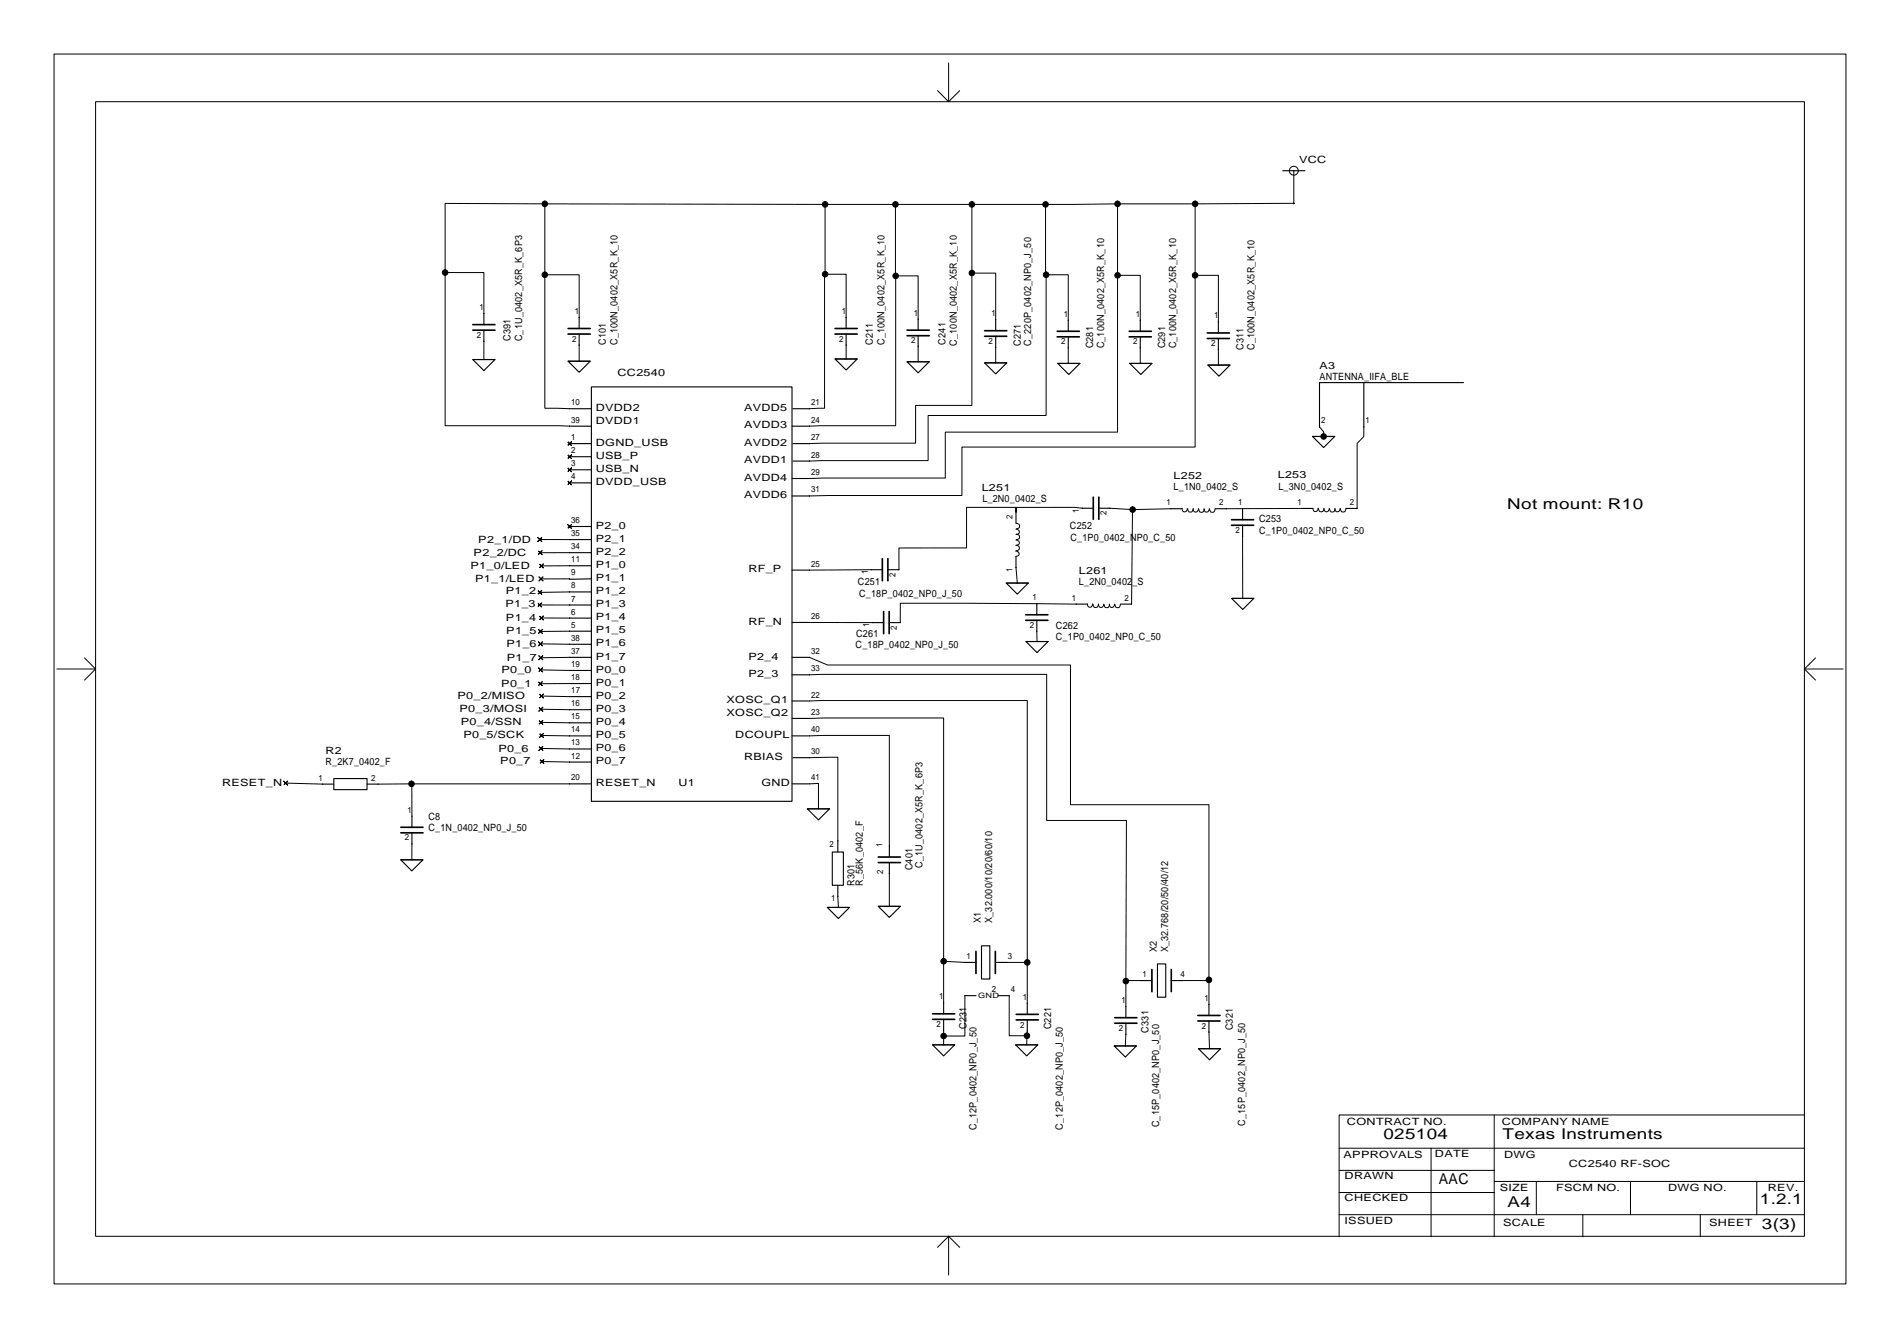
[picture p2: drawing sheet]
<svg xmlns="http://www.w3.org/2000/svg" width="436mm" height="307mm" viewBox="0 0 436 307" stroke-linecap="round" stroke-linejoin="round" font-family="sans-serif">
<g fill="none" stroke="#000" stroke-width=".23">
<path d="M12.4 12.4h410.8v281.9h-410.8zM217.5 14.4v8.9M21.9 23.3h391.8v260.1h-391.8zM215 20.8l2.5 2.5M220 20.8l-2.5 2.5M296.6 39.1v7.7l.2-.2-22.8 .1M124.9 46.7l-22.8-.1v15.9M124.9 46.7v16.3M124.9 46.7l64.3 .2M189.2 46.9h50.5M189.2 46.9v16M205.3 46.9l.1 16.3"/>
<path d="M222.8 46.9v15.7M239.7 46.9v16.1h.1M256.2 46.7l-16.5 .2M256.2 46.7h17.8M256.2 46.7v16.4M274 46.7v16.4M102.1 62.5v35.1l28.5 .1M102.1 62.5h8.8v9.4M110.9 78.2v4.2M124.9 63v30.6l5.7 .1M124.9 63h7.9v9.8M132.8 79.1v3.7"/>
<path d="M189.2 62.9h-.2v30.7l-3.4 .1M189.2 62.9h4.8v9.9M194 79.1v3.2M205.4 63.2v34.4l-19.8 .1M205.4 63.2h5.1v9.9M210.5 79.5v3.4M222.8 62.6v30.3h-12.9v8.7l-24.3 .1M222.8 62.6h5.5v10.7M228.3 79.6v3.6M239.8 63v32.2h-27v10.4l-27.2 .1M239.8 63h5.1v10.4M244.9 79.8v3.5h.2"/>
<path d="M256.2 63.1v36h-39.5v10.5l-31.1 .1M256.2 63.1h5.2v10.3M261.4 79.8v3.5h.2M274 63.1v39.4h-53.5v11.1l-34.9 .1M274 63.1h5.3v10.7M279.3 80.1v3.6h.2M302.5 97.9l1 1.1v1.1M312.7 97.9v2.2l-1.5 1.6v14.9M130.1 101.2l.5 .5 .4-.5-.4 .5 .4 .4-.4-.4-.5 .4 .5-.4zM130.1 104.2l.5 .5 .4-.5-.4 .5 .4 .4-.4-.4-.5 .4 .5-.4zM130.1 107.2l.5 .5 .4-.5-.4 .5 .4 .4-.4-.4-.5 .4 .5-.4zM130.1 110.2l.5 .5 .4-.5-.4 .5 .4 .4-.4-.4-.5 .4 .5-.4z"/>
<path d="M233 120l.7 .2a.63 .63 0 0 1 0 .8 .63 .63 0 0 1-.7 .2M248.1 116.5l-1.7-.2h-13.4l-.1 1.1v-1.1h-11.3v9.3h-15.5v5M254.5 116.5l5.2 .3M259.7 116.8v-.1l-.3 21.8M268.5 116.6l-8.8 .2M271.1 116.6v.2a.56 .56 0 0 0 .3 .5 .56 .56 0 0 0 .6-.1l.2-.6M272.3 116.6v.2a.6 .6 0 0 0 .4 .6 .6 .6 0 0 0 .6-.1l.2-.7M273.6 116.6v.2a.56 .56 0 0 0 .3 .6 .56 .56 0 0 0 .6-.1l.3-.7M274.9 116.7v.2a.6 .6 0 0 0 .3 .5 .6 .6 0 0 0 .7-.1l.2-.6M276.1 116.6v.2a.56 .56 0 0 0 .3 .6 .56 .56 0 0 0 .6-.1l.2-.7M277.4 116.7v.2a.6 .6 0 0 0 .3 .5 .6 .6 0 0 0 .7-.1l.2-.6M298.5 116.6h-17.3"/>
<path d="M301 116.5v.2a.56 .56 0 0 0 .4 .5 .56 .56 0 0 0 .6 0l.2-.7M302.3 116.6v.2a.6 .6 0 0 0 .4 .5 .6 .6 0 0 0 .6-.1l.2-.6M303.5 100.1h.1M303.6 116.6v.2a.56 .56 0 0 0 .3 .5 .56 .56 0 0 0 .6-.1l.3-.6M304.9 116.6v.2a.6 .6 0 0 0 .3 .6 .6 .6 0 0 0 .7-.1l.2-.7M306.1 116.6v.2a.56 .56 0 0 0 .3 .5 .56 .56 0 0 0 .6-.1l.2-.6M307.3 116.6v.2a.6 .6 0 0 0 .4 .6 .6 .6 0 0 0 .7-.1l.2-.7M123.3 135.4l.5 .4 .4-.4-.4 .4 .4 .5-.4-.5-.5 .5 .5-.5zM123.3 138.2l.5 .5 .4-.5-.4 .5 .4 .4-.4-.4-.5 .4 .5-.4zM123.3 123.2l.5 .5 .4-.5-.4 .5 .4 .4-.4-.4-.5 .4 .5-.4zM123.4 126.3l.4 .4 .5-.4-.5 .4 .5 .5-.5-.5-.4 .5 .4-.5zM123.6 132.3l.4 .4 .5-.4-.5 .4 .5 .5-.5-.5-.4 .5 .4-.5z"/>
<path d="M123.7 129.3l.4 .4 .5-.4-.5 .4 .5 .5-.5-.5-.4 .5 .4-.5zM123.8 123.7h6.8M123.8 138.7h6.8M130.1 120.2l.5 .5 .4-.5-.4 .5 .4 .4-.4-.4-.5 .4 .5-.4zM130.6 126.7h-6.8M130.6 129.7h-6.5M130.6 132.7h-6.6M130.6 135.7l-6.8 .1M199.8 130.6l-14.2 .1M232.9 126.3l.7 .3a.59 .59 0 0 1 0 .7 .59 .59 0 0 1-.7 .2M232.9 123.8l.7 .3a.59 .59 0 0 1 0 .7 .59 .59 0 0 1-.7 .2M232.9 121.3l.7 .3a.59 .59 0 0 1 0 .7 .59 .59 0 0 1-.7 .2"/>
<path d="M232.9 125l.7 .2a.63 .63 0 0 1 .1 .8 .63 .63 0 0 1-.8 .2M232.9 130.1l.3 3.6M233 122.5l.7 .2a.63 .63 0 0 1 0 .7 .63 .63 0 0 1-.7 .3M246.7 138.5l-40.3-.2v4.4M249.3 138.4v.2a.56 .56 0 0 0 .3 .6 .56 .56 0 0 0 .7-.1l.2-.7M250.6 138.5v.2a.6 .6 0 0 0 .4 .6 .6 .6 0 0 0 .6-.2l.2-.6M251.9 138.5v.2a.56 .56 0 0 0 .3 .5 .56 .56 0 0 0 .6-.1l.2-.6M253.1 138.5v.2a.6 .6 0 0 0 .4 .6 .6 .6 0 0 0 .7-.1l.2-.7M254.4 138.5v.2a.56 .56 0 0 0 .3 .5 .56 .56 0 0 0 .6-.1l.2-.6M255.6 138.5v.2a.6 .6 0 0 0 .4 .6 .6 .6 0 0 0 .7-.1l.2-.7M284.9 123v14.2M13 153.4h8.9"/>
<path d="M19.4 150.8l2.5 2.6M21.9 153.4l-2.5 2.5M123.4 156.3l.5 .4 .4-.4-.4 .4 .4 .5-.4-.5-.5 .5 .5-.5zM123.4 147.1l.5 .5 .4-.5-.4 .5 .4 .4-.4-.4-.5 .4 .5-.4zM123.5 144.3l.4 .5 .5-.5-.5 .5 .5 .4-.5-.4-.4 .4 .4-.4zM123.5 153.1l.4 .5 .5-.5-.5 .5 .5 .4-.5-.4-.4 .4 .4-.4zM123.5 150.3l.5 .5 .4-.5-.4 .5 .4 .4-.4-.4-.5 .4 .5-.4zM123.7 141.2l.4 .5 .5-.5-.5 .5 .5 .4-.5-.4-.4 .4 .4-.4zM123.7 159.1l.4 .5 .5-.5-.5 .5 .5 .4-.5-.4-.4 .4 .4-.4zM123.9 147.6l6.7 .1M123.9 153.6l6.7 .1M124.1 141.7h6.5"/>
<path d="M124.1 159.6l6.5 .1M130.6 150.7l-6.6 .1M130.6 156.7h-6.7M130.6 144.7l-6.7 .1M185.6 154.7l54.4-.1v33.5h18.3l-.2 36.8M185.6 150.7l4.1 1.7h55.7v32.1h31.8v40.1M185.6 142.7h14.5M237.7 144.7l.1 2.4M413.7 153.4l2.6 2.5M413.7 153.4h8.9M416.3 150.8l-2.6 2.6M65.1 179.1l.4 .4 .5-.4-.5 .4 .5 .5-.5-.5-.4 .5 .4-.5z"/>
<path d="M65.5 179.5l8.5 .3M94.3 179.7l.1 7.4M94.3 179.7l-7.6 .1M94.3 179.7h36.3M123.6 162.1l.4 .5 .4-.5-.4 .5 .4 .4-.4-.4-.4 .4 .4-.4zM123.6 165.2l.4 .4 .4-.4-.4 .4 .4 .5-.4-.5-.4 .5 .4-.5zM123.6 171.1l.4 .5 .4-.5-.4 .5 .4 .4-.4-.4-.4 .4 .4-.4zM123.7 168.2l.5 .4 .4-.4-.4 .4 .4 .5-.4-.5-.5 .5 .5-.5zM123.8 174.1l.4 .5 .5-.5-.5 .5 .5 .4-.5-.4-.4 .4 .4-.4zM124 162.6l6.6 .1M124 165.6l6.6 .1M124 171.6l6.6 .1"/>
<path d="M124.2 168.6l6.4 .1M124.2 174.6l6.4 .1M185.6 179.7l2.1-.1v5.8M185.6 173.7l6.5-.1v19.2M185.6 168.7l18.3-.1v25.3M185.6 164.7l30.8-.1v55.8M185.6 160.7l49.9-.1v60M94.4 193.5v3.6M192.1 205.5l.1 2.5M203.9 200.3v7.5M216.4 220.4l4.8 .2M216.4 220.4v9.5"/>
<path d="M216.4 236.2v3.3M221.2 228.2v9.3h-4.8M230.8 220.6h4.7M231.4 228.2v9.2h4.1M235.5 237.4l-.1 2.1M235.5 236.3v1.1M235.5 220.6v9.4M258.1 237.1l-.1 2.7M258.1 224.9v5.9M261.6 224.8h-3.8v-.3h.3v.4M277.2 224.6v.2h-6.1M277.2 236.6l.1 3.8"/>
<path d="M277.2 224.6v5.6M342.6 255.6v27.9M413.7 255.6h-106.7v27.9M307 273.4h35.6M307 268.3h35.6M307 278.5h106.7M307 263.2h106.7M328.1 263.2v20.3M342.6 270.8h71.1M352.2 270.8v7.7M362.9 278.5v5M373.8 270.8v7.7"/>
<path d="M389.8 278.5v5M402.8 270.8v7.7M217.5 283.4v8.9M217.5 283.4l-2.5 2.6M217.5 283.4l2.5 2.6"/>
<circle cx="296.6" cy="39.1" r="1.02"/>
</g>
<g fill="#000" stroke="#000" stroke-width=".23">
<circle cx="296.6" cy="39.1" r=".01"/>
<circle cx="124.9" cy="46.7" r=".64"/>
<circle cx="189.2" cy="46.9" r=".64"/>
<circle cx="205.3" cy="46.9" r=".64"/>
<circle cx="222.8" cy="46.9" r=".64"/>
<circle cx="239.7" cy="46.9" r=".64"/>
<circle cx="256.2" cy="46.7" r=".64"/>
<circle cx="274" cy="46.7" r=".64"/>
<circle cx="102.1" cy="62.5" r=".64"/>
<circle cx="110.9" cy="78.2" r=".01"/>
<circle cx="110.9" cy="71.9" r=".01"/>
<circle cx="124.9" cy="63" r=".64"/>
<circle cx="132.8" cy="72.8" r=".01"/>
<circle cx="132.8" cy="79.1" r=".01"/>
<circle cx="189.2" cy="62.9" r=".64"/>
<circle cx="194" cy="79.1" r=".01"/>
<circle cx="194" cy="72.8" r=".01"/>
<circle cx="205.4" cy="63.2" r=".64"/>
<circle cx="210.5" cy="73.1" r=".01"/>
<circle cx="210.5" cy="79.5" r=".01"/>
<circle cx="222.8" cy="62.6" r=".64"/>
<circle cx="228.3" cy="79.6" r=".01"/>
<circle cx="228.3" cy="73.3" r=".01"/>
<circle cx="239.8" cy="63" r=".64"/>
<circle cx="244.9" cy="73.4" r=".01"/>
<circle cx="244.9" cy="79.8" r=".01"/>
<circle cx="256.2" cy="63.1" r=".64"/>
<circle cx="261.4" cy="79.8" r=".01"/>
<circle cx="261.4" cy="73.4" r=".01"/>
<circle cx="274" cy="63.1" r=".64"/>
<circle cx="279.3" cy="73.8" r=".01"/>
<circle cx="110.9" cy="82.4" r=".01"/>
<circle cx="130.6" cy="97.7" r=".01"/>
<circle cx="130.6" cy="93.7" r=".01"/>
<circle cx="132.8" cy="82.8" r=".01"/>
<circle cx="185.6" cy="97.7" r=".01"/>
<circle cx="185.6" cy="93.7" r=".01"/>
<circle cx="194" cy="82.3" r=".01"/>
<circle cx="210.5" cy="82.9" r=".01"/>
<circle cx="228.3" cy="83.2" r=".01"/>
<circle cx="245.1" cy="83.3" r=".01"/>
<circle cx="261.6" cy="83.3" r=".01"/>
<circle cx="279.3" cy="80.1" r=".01"/>
<circle cx="279.5" cy="83.7" r=".01"/>
<circle cx="302.5" cy="97.9" r=".01"/>
<circle cx="312.7" cy="97.9" r=".01"/>
<circle cx="185.6" cy="113.7" r=".01"/>
<circle cx="185.6" cy="101.7" r=".01"/>
<circle cx="185.6" cy="109.7" r=".01"/>
<circle cx="185.6" cy="105.7" r=".01"/>
<circle cx="232.9" cy="117.4" r=".01"/>
<circle cx="248.1" cy="116.5" r=".01"/>
<circle cx="254.5" cy="116.5" r=".01"/>
<circle cx="259.7" cy="116.8" r=".64"/>
<circle cx="268.5" cy="116.6" r=".01"/>
<circle cx="281.2" cy="116.6" r=".01"/>
<circle cx="284.9" cy="116.6" r=".01"/>
<circle cx="298.5" cy="116.6" r=".01"/>
<circle cx="303.5" cy="100.1" r=".01"/>
<circle cx="303.5" cy="100.1" r=".64"/>
<circle cx="311.2" cy="116.6" r=".01"/>
<circle cx="130.6" cy="132.7" r=".01"/>
<circle cx="130.6" cy="123.7" r=".01"/>
<circle cx="130.6" cy="126.7" r=".01"/>
<circle cx="130.6" cy="129.7" r=".01"/>
<circle cx="130.6" cy="135.7" r=".01"/>
<circle cx="130.6" cy="138.7" r=".01"/>
<circle cx="185.6" cy="130.7" r=".01"/>
<circle cx="199.8" cy="130.6" r=".01"/>
<circle cx="206.1" cy="130.6" r=".01"/>
<circle cx="232.9" cy="130.1" r=".01"/>
<circle cx="233.2" cy="133.7" r=".01"/>
<circle cx="237.7" cy="138.4" r=".01"/>
<circle cx="246.7" cy="138.5" r=".01"/>
<circle cx="259.4" cy="138.5" r=".01"/>
<circle cx="284.9" cy="123" r=".01"/>
<circle cx="284.9" cy="137.2" r=".01"/>
<circle cx="130.6" cy="141.7" r=".01"/>
<circle cx="130.6" cy="150.7" r=".01"/>
<circle cx="130.6" cy="147.7" r=".01"/>
<circle cx="130.6" cy="156.7" r=".01"/>
<circle cx="130.6" cy="159.7" r=".01"/>
<circle cx="130.6" cy="144.7" r=".01"/>
<circle cx="130.6" cy="153.7" r=".01"/>
<circle cx="185.6" cy="142.7" r=".01"/>
<circle cx="185.6" cy="154.7" r=".01"/>
<circle cx="185.6" cy="150.7" r=".01"/>
<circle cx="200.1" cy="142.7" r=".01"/>
<circle cx="206.4" cy="142.7" r=".01"/>
<circle cx="237.7" cy="144.7" r=".01"/>
<circle cx="237.8" cy="147.1" r=".01"/>
<circle cx="74" cy="179.8" r=".01"/>
<circle cx="86.7" cy="179.8" r=".01"/>
<circle cx="94.3" cy="179.7" r=".64"/>
<circle cx="130.6" cy="174.7" r=".01"/>
<circle cx="130.6" cy="171.7" r=".01"/>
<circle cx="130.6" cy="165.7" r=".01"/>
<circle cx="130.6" cy="179.7" r=".01"/>
<circle cx="130.6" cy="168.7" r=".01"/>
<circle cx="130.6" cy="162.7" r=".01"/>
<circle cx="185.6" cy="164.7" r=".01"/>
<circle cx="185.6" cy="173.7" r=".01"/>
<circle cx="185.6" cy="160.7" r=".01"/>
<circle cx="185.6" cy="179.7" r=".01"/>
<circle cx="185.6" cy="168.7" r=".01"/>
<circle cx="94.4" cy="197.1" r=".01"/>
<circle cx="94.4" cy="187.1" r=".01"/>
<circle cx="94.4" cy="193.5" r=".01"/>
<circle cx="187.7" cy="185.4" r=".01"/>
<circle cx="192.1" cy="192.8" r=".01"/>
<circle cx="203.9" cy="193.9" r=".01"/>
<circle cx="192.1" cy="205.5" r=".01"/>
<circle cx="192.2" cy="208" r=".01"/>
<circle cx="203.9" cy="207.8" r=".01"/>
<circle cx="203.9" cy="200.3" r=".01"/>
<circle cx="216.4" cy="236.2" r=".01"/>
<circle cx="216.4" cy="239.5" r=".01"/>
<circle cx="216.4" cy="229.9" r=".01"/>
<circle cx="216.4" cy="220.4" r=".64"/>
<circle cx="216.4" cy="237.5" r=".64"/>
<circle cx="221.2" cy="228.2" r=".01"/>
<circle cx="221.2" cy="220.6" r=".01"/>
<circle cx="230.8" cy="220.6" r=".01"/>
<circle cx="231.4" cy="228.2" r=".01"/>
<circle cx="235.4" cy="239.5" r=".01"/>
<circle cx="235.5" cy="237.4" r=".64"/>
<circle cx="235.5" cy="230" r=".01"/>
<circle cx="235.5" cy="236.3" r=".01"/>
<circle cx="235.5" cy="220.6" r=".64"/>
<circle cx="258" cy="239.8" r=".01"/>
<circle cx="258.1" cy="237.1" r=".01"/>
<circle cx="258.1" cy="230.8" r=".01"/>
<circle cx="258.1" cy="224.9" r=".64"/>
<circle cx="261.6" cy="224.8" r=".01"/>
<circle cx="271.1" cy="224.8" r=".01"/>
<circle cx="277.2" cy="230.2" r=".01"/>
<circle cx="277.2" cy="236.6" r=".01"/>
<circle cx="277.2" cy="224.6" r=".64"/>
<circle cx="277.3" cy="240.4" r=".01"/>
</g>
<g fill="none" stroke="#000" stroke-width=".25">
<path d="M294.1 39.1h5.1M110.9 71.9v2.5M110.9 75.7v2.5M132.8 72.8v2.5M132.8 76.6v2.5M194 72.8v2.5M194 76.6v2.5M210.5 73.1v2.6M210.5 77v2.5M228.3 73.3v2.5M228.3 77.1v2.5M244.9 73.4v2.5"/>
<path d="M244.9 77.2v2.6M261.4 73.4v2.5M261.4 77.2v2.6M279.3 73.8v2.5M279.3 77.6v2.5M108.4 82.4h5.1l-2.6 2.6zM108.4 82.4h5.1M130.2 82.8h5.1l-2.5 2.5zM130.2 82.8h5.1M130.6 97.7h5M130.8 93.7h4.8M135.6 88.7h46v95h-46z"/>
<path d="M181.6 97.7h4M181.8 93.7h3.8M191.5 82.3h5l-2.5 2.5zM191.5 82.3h5M208 82.9h5.1l-2.6 2.6zM208 82.9h5.1M225.8 83.2h5l-2.5 2.5zM225.8 83.2h5M242.5 83.3h5.1l-2.5 2.5zM242.5 83.3h5.1M259 83.3h5.1l-2.5 2.5zM259 83.3h5.1"/>
<path d="M276.9 83.7h5.1l-2.5 2.5zM276.9 83.7h5.1M312.7 87.7v10.2M335.6 87.7h-33.1v10.2M130.6 101.7h5M130.6 104.7h5M130.6 110.7h5M130.6 107.7h5M181.6 109.7h4M181.6 113.7h4M181.8 101.7h3.8M181.8 105.7h3.8"/>
<path d="M232.9 117.4v2.5M248.1 116.5h2.6M251.9 116.5h2.6M268.5 116.6h2.5M278.6 116.6h2.6M284.9 116.6v2.5M298.5 116.6h2.5M300.9 100.1h5.1l-2.5 2.5zM300.9 100.1h5.1M308.6 116.6h2.6M130.6 138.7h5M130.6 135.7h5"/>
<path d="M130.6 129.7h5M130.6 120.7h5M130.6 123.7h5M130.6 126.7h5M135.6 132.7l-5 .1M181.6 130.7h4M199.8 130.6h2.5M203.6 130.6h2.5M230.7 133.7h5.1l-2.6 2.5zM230.7 133.7h5.1M232.9 127.6v2.5M237.7 138.4v2.5"/>
<path d="M246.7 138.5h2.6M256.9 138.5h2.5M282.4 137.2h5.1l-2.6 2.5zM282.4 137.2h5.1M284.9 120.4v2.6M130.6 156.7h5M130.6 153.7h5M130.6 150.7h5M130.6 147.7h5M130.6 144.7h5M130.6 141.7h5M130.8 159.7h4.8"/>
<path d="M181.6 142.7h3.8M181.6 150.7h4M181.6 154.7h4M200.1 142.7h2.5M203.9 142.7h2.5M235.2 147.1h5.1l-2.5 2.5zM235.2 147.1h5.1M237.7 142.2v2.5M74 179.8h2.5M76.5 178.5h7.7v2.5h-7.7zM84.2 179.8h2.5M130.6 179.7h4.8"/>
<path d="M130.6 168.7h5M130.6 174.7h5M130.6 171.7h5M130.6 165.7h5M130.6 162.7h5M181.6 160.7h3.8M181.6 179.7h3.8M181.6 168.7h3.8M181.6 164.7h3.8M181.8 173.7h3.8M91.9 197.1h5.1l-2.6 2.5zM91.9 197.1h5.1"/>
<path d="M94.4 187.1v2.5M94.4 190.9v2.6M185.1 185.4h5.1l-2.5 2.6zM185.1 185.4h5.1M190.8 195.3h2.6v7.6h-2.6zM192.1 192.8v2.5M203.9 193.9v2.6M203.9 197.7v2.6M189.7 208h5.1l-2.6 2.6zM189.7 208h5.1M192.1 202.9v2.6M201.4 207.8h5l-2.5 2.5z"/>
<path d="M201.4 207.8h5M225 216.8h1.9v7.6h-1.9zM213.8 239.5h5.1l-2.5 2.6zM213.8 239.5h5.1M216.4 229.9v2.5M216.4 233.7v2.5M221.2 220.6h2.6M221.2 228.2h2.6M228.2 220.6h2.6M228.8 228.2h2.6M232.9 239.5h5l-2.5 2.6zM232.9 239.5h5"/>
<path d="M235.5 230v2.5M235.5 233.8v2.5M255.5 239.8h5.1l-2.6 2.5zM255.5 239.8h5.1M258.1 230.8v2.5M258.1 234.6v2.5M261.6 224.8h2.5M265.4 221h1.9v7.6h-1.9zM268.6 224.8h2.5M277.2 230.2v2.6M277.2 234.1v2.5M274.8 240.4h5.1l-2.6 2.5z"/>
<path d="M274.8 240.4h5.1"/>
</g>
<g fill="none" stroke="#000" stroke-width=".38">
<path d="M108.4 75.7h5.1M108.4 74.4h5.1M130.2 75.3h5.1M130.2 76.6h5.1M191.5 75.3h5M191.5 76.6h5M208 75.7h5.1M208 77h5.1M225.8 75.8h5M225.8 77.1h5M242.4 75.9h5.1M242.4 77.2h5.1"/>
<path d="M258.9 75.9h5.1M258.9 77.2h5.1M276.8 76.3h5.1M276.8 77.6h5.1M250.7 114v5M251.9 114v5M282.4 119.1h5M202.3 128.1v5M203.6 128.1v5M282.4 120.4h5M202.6 140.2v5.1M203.9 140.2v5.1"/>
<path d="M235.2 140.9h5.1M235.2 142.2h5.1M91.9 189.6h5.1M91.9 190.9h5.1M201.4 196.5h5M201.4 197.7h5M223.8 218.1v5.1M228.2 218.1v5.1M213.8 232.4h5.1M213.8 233.7h5.1M233 232.5h5.1M233 233.8h5.1"/>
<path d="M255.6 233.3h5.1M255.6 234.6h5.1M264.1 222.2v5.1M268.6 222.2v5.1M274.6 232.8h5.1M274.6 234.1h5.1"/>
</g>
<g font-size="3.4">
<text x="345.5" y="116.7">Not mount: R10</text>
<text x="317.2" y="261.2">025104</text>
<text x="344.5" y="261.2">Texas Instruments</text>
<text x="329.9" y="271.4">AAC</text>
<text x="403.5" y="275.9">1.2.1</text>
<text x="345.6" y="276.7">A4</text>
<text x="404" y="281.9">3(3)</text>
</g>
<g font-size="2.3">
<text x="297.9" y="37.3">VCC</text>
<text x="117.1" y="78.2" transform="rotate(-90 117.1 78.2)">C391</text>
<text x="119.7" y="78.2" transform="rotate(-90 119.7 78.2)">C_1U_0402_X5R_K_6P3</text>
<text x="138.9" y="79.1" transform="rotate(-90 138.9 79.1)">C101</text>
<text x="141.6" y="79.1" transform="rotate(-90 141.6 79.1)">C_100N_0402_X5R_K_10</text>
<text x="200.1" y="79.1" transform="rotate(-90 200.1 79.1)">C211</text>
<text x="202.8" y="79.1" transform="rotate(-90 202.8 79.1)">C_100N_0402_X5R_K_10</text>
<text x="216.7" y="79" transform="rotate(-90 216.7 79)">C241</text>
<text x="219.4" y="79.2" transform="rotate(-90 219.4 79.2)">C_100N_0402_X5R_K_10</text>
<text x="234" y="79.2" transform="rotate(-90 234 79.2)">C271</text>
<text x="236.4" y="79.2" transform="rotate(-90 236.4 79.2)">C_220P_0402_NP0_J_50</text>
<text x="250.7" y="79.9" transform="rotate(-90 250.7 79.9)">C281</text>
<text x="253.2" y="79.9" transform="rotate(-90 253.2 79.9)">C_100N_0402_X5R_K_10</text>
<text x="267.2" y="79.9" transform="rotate(-90 267.2 79.9)">C291</text>
<text x="269.7" y="79.9" transform="rotate(-90 269.7 79.9)">C_100N_0402_X5R_K_10</text>
<text x="285.1" y="80.3" transform="rotate(-90 285.1 80.3)">C311</text>
<text x="287.6" y="80.3" transform="rotate(-90 287.6 80.3)">C_100N_0402_X5R_K_10</text>
<text x="141.6" y="86.2">CC2540</text>
<text x="302.5" y="84.7">A3</text>
<text x="302.5" y="87.2">ANTENNA_IIFA_BLE</text>
<text x="136.6" y="94.2">DVDD2</text>
<text x="170.6" y="94.2">AVDD5</text>
<text x="136.6" y="97.2">DVDD1</text>
<text x="170.6" y="98.2">AVDD3</text>
<text x="136.6" y="102.2">DGND_USB</text>
<text x="136.6" y="105.2">USB_P</text>
<text x="170.6" y="102.2">AVDD2</text>
<text x="170.6" y="106.2">AVDD1</text>
<text x="136.6" y="108.2">USB_N</text>
<text x="136.6" y="111.2">DVDD_USB</text>
<text x="170.6" y="110.2">AVDD4</text>
<text x="225.1" y="112.6">L251</text>
<text x="269.1" y="109.8">L252</text>
<text x="269.1" y="112.3">L_1N0_0402_S</text>
<text x="293" y="109.7">L253</text>
<text x="293.1" y="112.2">L_3N0_0402_S</text>
<text x="170.6" y="114.2">AVDD6</text>
<text x="225.2" y="115.2">L_2N0_0402_S</text>
<text x="288.7" y="119.6">C253</text>
<text x="109.7" y="124.5">P2_1/DD</text>
<text x="136.6" y="121.2">P2_0</text>
<text x="136.6" y="124.2">P2_1</text>
<text x="245.3" y="121.3">C252</text>
<text x="245.4" y="124">C_1P0_0402_NP0_C_50</text>
<text x="288.7" y="122.4">C_1P0_0402_NP0_C_50</text>
<text x="107.9" y="130.5">P1_0/LED</text>
<text x="108.6" y="127.4">P2_2/DC</text>
<text x="136.6" y="130.2">P1_0</text>
<text x="136.6" y="127.2">P2_2</text>
<text x="171.6" y="131.2">RF_P</text>
<text x="247.4" y="131.6">L261</text>
<text x="108.9" y="133.5">P1_1/LED</text>
<text x="116" y="136.1">P1_2</text>
<text x="136.6" y="133.2">P1_1</text>
<text x="136.6" y="136.2">P1_2</text>
<text x="196.7" y="134.2">C251</text>
<text x="197" y="136.9">C_18P_0402_NP0_J_50</text>
<text x="247.4" y="134.2">L_2N0_0402_S</text>
<text x="115.9" y="139.1">P1_3</text>
<text x="116" y="142.4">P1_4</text>
<text x="136.6" y="142.2">P1_4</text>
<text x="136.6" y="139.2">P1_3</text>
<text x="171.6" y="143.2">RF_N</text>
<text x="116.1" y="145.2">P1_5</text>
<text x="116.1" y="148.4">P1_6</text>
<text x="136.6" y="145.2">P1_5</text>
<text x="136.6" y="148.2">P1_6</text>
<text x="196.2" y="148.5">C_18P_0402_NP0_J_50</text>
<text x="196.3" y="146">C261</text>
<text x="242.1" y="144.1">C262</text>
<text x="242.1" y="146.6">C_1P0_0402_NP0_C_50</text>
<text x="115" y="154.3">P0_0</text>
<text x="116.2" y="151.5">P1_7</text>
<text x="136.6" y="151.2">P1_7</text>
<text x="136.6" y="154.2">P0_0</text>
<text x="171.6" y="151.2">P2_4</text>
<text x="171.6" y="155.2">P2_3</text>
<text x="104.9" y="160.3">P0_2/MISO</text>
<text x="114.9" y="157.4">P0_1</text>
<text x="136.6" y="160.2">P0_2</text>
<text x="136.6" y="157.2">P0_1</text>
<text x="166.6" y="161.2">XOSC_Q1</text>
<text x="105.3" y="163.1">P0_3/MOSI</text>
<text x="105.6" y="166.1">P0_4/SSN</text>
<text x="136.6" y="166.2">P0_4</text>
<text x="136.6" y="163.2">P0_3</text>
<text x="166.6" y="164.2">XOSC_Q2</text>
<text x="74.6" y="172.9">R2</text>
<text x="106.2" y="169.2">P0_5/SCK</text>
<text x="114.3" y="172.3">P0_6</text>
<text x="136.6" y="169.2">P0_5</text>
<text x="136.6" y="172.2">P0_6</text>
<text x="168.6" y="169.2">DCOUPL</text>
<text x="74.6" y="175.4">R_2K7_0402_F</text>
<text x="114.7" y="175.2">P0_7</text>
<text x="136.6" y="175.2">P0_7</text>
<text x="170.6" y="174.2">RBIAS</text>
<text x="50.9" y="180.3">RESET_N</text>
<text x="136.6" y="180.2">RESET_N</text>
<text x="155.6" y="180.2">U1</text>
<text x="174.6" y="180.2">GND</text>
<text x="98.3" y="187.9">C8</text>
<text x="98.3" y="190.4">C_1N_0402_NP0_J_50</text>
<text x="195.9" y="203.1" transform="rotate(-90 195.9 203.1)">R301</text>
<text x="197.8" y="203.1" transform="rotate(-90 197.8 203.1)">R_56K_0402_F</text>
<text x="209.3" y="199.5" transform="rotate(-90 209.3 199.5)">C401</text>
<text x="211.5" y="199" transform="rotate(-90 211.5 199)">C_1U_0402_X5R_K_6P3</text>
<text x="224.9" y="211.6" transform="rotate(-90 224.9 211.6)">X1</text>
<text x="227.5" y="211.6" transform="rotate(-90 227.5 211.6)">X_32.000/10/20/60/10</text>
<text x="265.3" y="218.3" transform="rotate(-90 265.3 218.3)">X2</text>
<text x="267.8" y="218.3" transform="rotate(-90 267.8 218.3)">X_32.768/20/50/40/12</text>
<text x="221.6" y="235.8" transform="rotate(-90 221.6 235.8)">C231</text>
<text x="241" y="236" transform="rotate(-90 241 236)">C221</text>
<text x="263.4" y="236.7" transform="rotate(-90 263.4 236.7)">C331</text>
<text x="282.7" y="236.2" transform="rotate(-90 282.7 236.2)">C321</text>
<text x="308.8" y="257.9">CONTRACT NO.</text>
<text x="344.4" y="257.9">COMPANY NAME</text>
<text x="223.9" y="259.1" transform="rotate(-90 223.9 259.1)">C_12P_0402_NP0_J_50</text>
<text x="243.7" y="259" transform="rotate(-90 243.7 259)">C_12P_0402_NP0_J_50</text>
<text x="265.8" y="258.4" transform="rotate(-90 265.8 258.4)">C_15P_0402_NP0_J_50</text>
<text x="285.5" y="258.1" transform="rotate(-90 285.5 258.1)">C_15P_0402_NP0_J_50</text>
<text x="308" y="265.4">APPROVALS</text>
<text x="329" y="265.3">DATE</text>
<text x="344.9" y="265.5">DWG</text>
<text x="359.7" y="267.5">CC2540 RF-SOC</text>
<text x="308.3" y="270.3">DRAWN</text>
<text x="308.3" y="275.4">CHECKED</text>
<text x="343.9" y="273">SIZE</text>
<text x="356.8" y="273">FSCM NO.</text>
<text x="382.4" y="273">DWG NO.</text>
<text x="405.3" y="273">REV.</text>
<text x="308.3" y="280.5">ISSUED</text>
<text x="344.6" y="281">SCALE</text>
<text x="391.9" y="281">SHEET</text>
</g>
<g font-size="2">
<text x="110" y="71.1">1</text>
<text x="131.8" y="72">1</text>
<text x="193" y="72">1</text>
<text x="109.3" y="77.4">2</text>
<text x="209.5" y="72.4">1</text>
<text x="227.3" y="72.5">1</text>
<text x="243.9" y="72.6">1</text>
<text x="260.4" y="72.6">1</text>
<text x="278.4" y="73">1</text>
<text x="131.2" y="78.3">2</text>
<text x="192.4" y="78.3">2</text>
<text x="208.9" y="78.7">2</text>
<text x="226.7" y="78.8">2</text>
<text x="243.3" y="79">2</text>
<text x="259.8" y="79">2</text>
<text x="277.7" y="79.3">2</text>
<text x="131" y="92.9">10</text>
<text x="186" y="92.9">21</text>
<text x="131" y="100.9">1</text>
<text x="131" y="96.9">39</text>
<text x="186" y="96.9">24</text>
<text x="186" y="100.9">27</text>
<text x="302.9" y="97.1">2</text>
<text x="313.1" y="97.1">1</text>
<text x="131" y="103.9">2</text>
<text x="131" y="106.9">3</text>
<text x="186" y="104.9">28</text>
<text x="131" y="109.9">4</text>
<text x="186" y="108.9">29</text>
<text x="186" y="112.9">31</text>
<text x="131" y="119.9">36</text>
<text x="232.1" y="119" transform="rotate(-90 232.1 119)">2</text>
<text x="247.3" y="117.5" transform="rotate(-90 247.3 117.5)">1</text>
<text x="253.7" y="118.1" transform="rotate(-90 253.7 118.1)">2</text>
<text x="267.5" y="115.8">1</text>
<text x="279.5" y="115.8">2</text>
<text x="283.9" y="115.8">1</text>
<text x="297.5" y="115.8">1</text>
<text x="309.5" y="115.8">2</text>
<text x="131" y="125.9">34</text>
<text x="131" y="122.9">35</text>
<text x="283.3" y="122.2">2</text>
<text x="131" y="131.9">9</text>
<text x="131" y="128.9">11</text>
<text x="186" y="129.9">25</text>
<text x="199" y="131.6" transform="rotate(-90 199 131.6)">1</text>
<text x="232.1" y="131.1" transform="rotate(-90 232.1 131.1)">1</text>
<text x="131" y="137.9">7</text>
<text x="131" y="134.9">8</text>
<text x="205.3" y="132.2" transform="rotate(-90 205.3 132.2)">2</text>
<text x="236.7" y="137.6">1</text>
<text x="245.8" y="137.7">1</text>
<text x="257.8" y="137.7">2</text>
<text x="131" y="143.9">5</text>
<text x="131" y="140.9">6</text>
<text x="186" y="141.9">26</text>
<text x="199.3" y="143.7" transform="rotate(-90 199.3 143.7)">1</text>
<text x="236.1" y="143.9">2</text>
<text x="131" y="149.9">37</text>
<text x="131" y="146.9">38</text>
<text x="186" y="149.9">32</text>
<text x="205.6" y="144.4" transform="rotate(-90 205.6 144.4)">2</text>
<text x="131" y="155.9">18</text>
<text x="131" y="152.9">19</text>
<text x="186" y="153.9">33</text>
<text x="131" y="161.9">16</text>
<text x="131" y="158.9">17</text>
<text x="186" y="159.9">22</text>
<text x="131" y="167.9">14</text>
<text x="131" y="164.9">15</text>
<text x="186" y="163.9">23</text>
<text x="186" y="167.9">40</text>
<text x="131" y="173.9">12</text>
<text x="131" y="170.9">13</text>
<text x="186" y="172.9">30</text>
<text x="73" y="179">1</text>
<text x="85.1" y="179">2</text>
<text x="131" y="178.9">20</text>
<text x="186" y="178.9">41</text>
<text x="93.5" y="186.3">1</text>
<text x="92.8" y="192.7">2</text>
<text x="190.2" y="194.2">2</text>
<text x="202.3" y="194.1" transform="rotate(-90 202.3 194.1)">1</text>
<text x="202.5" y="200.4" transform="rotate(-90 202.5 200.4)">2</text>
<text x="190.5" y="206.6">1</text>
<text x="221.6" y="219.8">1</text>
<text x="231.1" y="219.8">3</text>
<text x="227.4" y="227.4">2</text>
<text x="231.7" y="227.5">4</text>
<text x="261.9" y="224">1</text>
<text x="270.7" y="224">4</text>
<text x="215.4" y="229.1">1</text>
<text x="234.5" y="229.2">1</text>
<text x="257.1" y="230">1</text>
<text x="276.2" y="229.5">1</text>
<text x="214.7" y="235.4">2</text>
<text x="233.9" y="235.5">2</text>
<text x="256.5" y="236.3">2</text>
<text x="275.6" y="235.8">2</text>
</g>
<text font-size="1.7" x="224.3" y="228.9">GND</text>
</svg>
